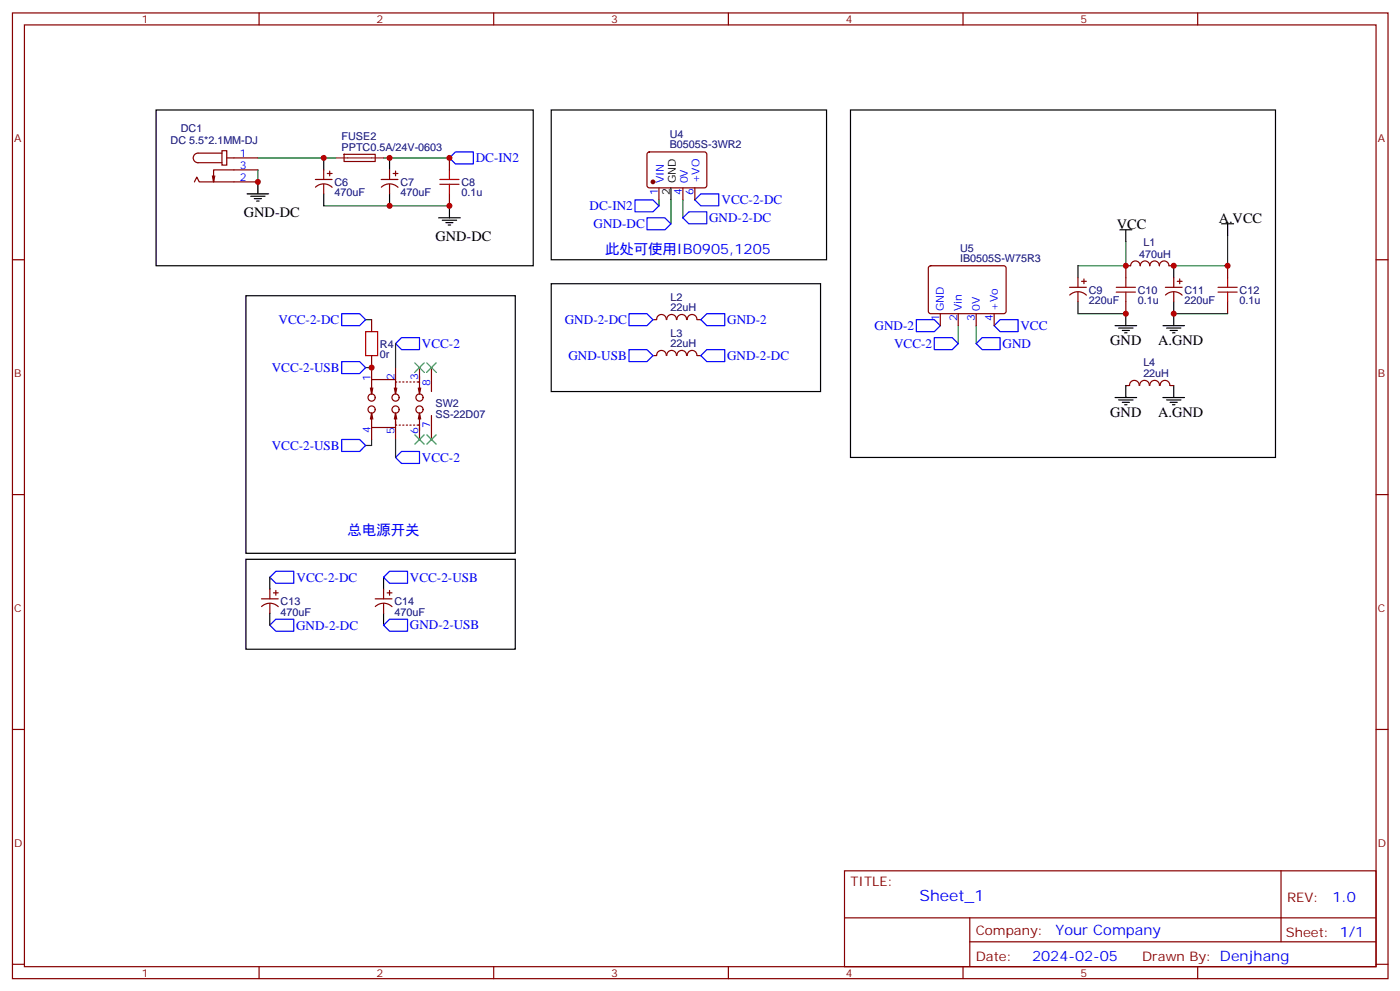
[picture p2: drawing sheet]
<svg xmlns="http://www.w3.org/2000/svg" width="413mm" height="292mm" viewBox="0 0 413 292" stroke-linecap="round" stroke-linejoin="round" font-family="sans-serif">
<g fill="none" stroke="#870000" stroke-width=".35">
<path d="M3.7 3.8h405.3v284.3h-405.3zM7.2 7.3h398.3v277.3h-398.3zM76.3 3.8v3.5M145.5 3.8v3.5M214.6 3.8v3.5M283.8 3.8v3.5M352.9 3.8v3.5M57.3 53.6l.7-1.5 .7 1.5h17.3M63.3 51.8l-.4 1.8M65.4 44.4h1.4v4.2h-1.4zM65.4 45.1h-7.1a1.41 1.41 0 0 0-1.4 1.4 1.41 1.41 0 0 0 1.4 1.4h7.1M66.8 46.5h9.2"/>
<path d="M76 50h-13.1v3.6l-.3-1.8M92.9 52.8h5M93 55.1a3.5 3.5 0 0 1 4.9 0M95.4 50v2.8M95.4 54.3v2.8M96.4 51.1h1.5M97.2 50.4v1.4M101.4 45.4h9.1l.1 2.1-9.2 .1zM112.3 52.8h5M112.4 55.1a3.5 3.5 0 0 1 4.9 0M114.8 50v2.8M114.8 54.3v2.8"/>
<path d="M115.9 51.1h1.4M116.6 50.4v1.4M132.4 46.5v3.5M132.4 57.1v3.5M190.9 44.9l.4-.2 16.5 .1 .5 .6-.1 9.5-.6 .4-16.5-.1-.5-.6v-9.2zM194.2 55.3v3.5M201.2 55.3v3.5M204.8 55.3v3.5M3.7 76.5h3.5M273.8 78.5l.4-.3 21.8 .1 .5 .7-.1 12.9-.6 .5-21.8-.1-.5-.6v-12.7zM345.9 78.2l-1.4 .1a1.41 1.41 0 0 0-1.5-1.5 1.41 1.41 0 0 0-1.4 1.5 1.41 1.41 0 0 0-1.4-1.5 1.41 1.41 0 0 0-1.4 1.5 1.41 1.41 0 0 0-1.4-1.5 1.41 1.41 0 0 0-1.4 1.5 1.41 1.41 0 0 0-1.4-1.5 1.41 1.41 0 0 0-1.4 1.4h-1.4v3.6M361.7 78.2v3.6"/>
<path d="M405.5 76.5h3.5M109.5 94.1v3.5M192.4 94.1h1.1M193.5 94.1a1.41 1.41 0 0 1 1.4-1.5 1.41 1.41 0 0 1 1.4 1.5M196.5 94.1a1.41 1.41 0 0 1 1.4-1.5 1.41 1.41 0 0 1 1.4 1.5M199.5 94.1a1.41 1.41 0 0 1 1.4-1.5 1.41 1.41 0 0 1 1.4 1.5M202.5 94.1a1.41 1.41 0 0 1 1.4-1.5 1.41 1.41 0 0 1 1.4 1.5M205.5 94.1h1M277.1 92.4v3.5M282.4 92.4v3.5M287.7 92.4v3.5M292.9 92.4v3.5"/>
<path d="M315.2 84.6h4.9M315.2 86.9a3.5 3.5 0 0 1 4.9 0M317.6 81.8v2.8M317.6 86v2.8M318.7 82.8h1.4M319.4 82.1v1.4M331.8 88.8v3.6M343.4 84.6h4.9M343.4 86.9a3.5 3.5 0 0 1 4.9 0M345.9 81.8v2.8M345.9 86v2.8M346.9 82.8h1.4"/>
<path d="M347.6 82.1v1.4M361.7 88.8v3.6M109.1 114.2l.4 1.8M109.5 104.7v7.1M109.9 114.2l-.4 1.8M116.2 114.2l.4 1.8 .3-1.8M116.6 111.8h-7.1v4.2M116.6 108.2v5.3M116.9 112.5h-.3v2.8M117.6 112.5h.4M118.7 112.5h.3M119.7 112.5h.4"/>
<path d="M120.8 112.5h.3M121.8 112.5h.4M122.9 112.5h.7v2.8M123.3 114.2l.3 1.8 .4-1.8M123.6 108.2v4.4M127.1 108.2v7.1M192.4 104.7h1.1M193.5 104.7a1.41 1.41 0 0 1 1.4-1.5 1.41 1.41 0 0 1 1.4 1.5M196.5 104.7a1.41 1.41 0 0 1 1.4-1.5 1.41 1.41 0 0 1 1.4 1.5M199.5 104.7a1.41 1.41 0 0 1 1.4-1.5 1.41 1.41 0 0 1 1.4 1.5M202.5 104.7a1.41 1.41 0 0 1 1.4-1.5 1.41 1.41 0 0 1 1.4 1.5M205.5 104.7h1"/>
<path d="M335.7 113.5a1.41 1.41 0 0 0-1.4-1.5 1.41 1.41 0 0 0-1.4 1.5h-1.1M335.8 113.5a1.41 1.41 0 0 1 1.5-1.5 1.41 1.41 0 0 1 1.4 1.5M338.8 113.5a1.41 1.41 0 0 1 1.4-1.5 1.41 1.41 0 0 1 1.4 1.5M341.9 113.5a1.41 1.41 0 0 1 1.4-1.5 1.41 1.41 0 0 1 1.4 1.5M344.8 113.5h1.1M109.5 121.6v4.3h7.1M109.5 125.9v3.5M109.5 121.6l.4 1.8M109.5 121.6l-.4 1.8M116.2 123.4l.4-1.8 .3 1.8M116.6 122.3v2.9h.3M116.6 124.1v5.3"/>
<path d="M117.6 125.2h.4M118.7 125.2h.3M119.7 125.2h.4M120.8 125.2h.3M121.8 125.2h.4M123.3 123.4l.3-1.8 .4 1.8M123.6 122.3v2.9h-.7M123.6 125v4.4M127.1 122.3v7.1M3.7 145.6h3.5M405.5 145.6h3.5M77 176.3h5"/>
<path d="M77.1 178.6a3.5 3.5 0 0 1 4.9 0M79.5 173.5v2.8M79.5 177.7v2.9M80.6 174.6h1.4M81.3 173.8v1.5M110.6 176.3h4.9M110.6 178.6a3.5 3.5 0 0 1 4.9 0M113 173.5v2.8M113 177.7v2.9M114.1 174.6h1.4M114.8 173.8v1.5M3.7 214.8h3.5"/>
<path d="M405.5 214.8h3.5M248.8 256.4h156.7v28.2h-156.7zM377.5 256.4v20.9M248.9 270.2h156.5M285.8 277.3h119.6M285.8 270.2v14.2M3.7 283.9h3.5M76.3 284.6v3.5M145.5 284.6v3.5M214.6 284.6v3.5M283.8 284.6v3.5M352.9 284.6v3.5"/>
<path d="M405.5 283.9h3.5"/>
<circle cx="109.5" cy="117.1" r="1.06"/>
<circle cx="116.6" cy="117.1" r="1.06"/>
<circle cx="123.6" cy="117.1" r="1.06"/>
<circle cx="109.5" cy="120.6" r="1.06"/>
<circle cx="116.6" cy="120.6" r="1.06"/>
<circle cx="123.6" cy="120.6" r="1.06"/>
</g>
<g fill="none" stroke="#000" stroke-width=".35">
<path d="M46 32.4h111.1v45.8h-111.1zM162.4 32.4h81.2v44.1h-81.2zM250.6 32.4h125.2v102.3h-125.2zM72.8 57.1h6.4M73.9 57.8h4.2M74.9 58.5h2.1M75.6 59.2h.7M76 53.6v3.5M95.4 46.5v3.5M95.4 57.1v3.5M114.8 46.5v3.5M114.8 57.1v3.5"/>
<path d="M197.7 55.3v3.5M129.3 64.1h6.3M130.3 64.8h4.2M131.4 65.5h2.1M132.1 66.3h.7M132.4 60.6v3.5M317.6 78.2v3.6M330 67.7h3.5M331.8 67.7v3.5M345.9 78.2v3.6M360 65.9h3.5M361.7 65.9v3.5"/>
<path d="M72.5 87.1h79.3v75.8h-79.3zM162.4 83.5h79.4v31.8h-79.4zM317.6 88.8v3.6M328.6 95.9h6.3M329.6 96.6h4.3M330.7 97.3h2.1M331.4 98h.7M331.8 92.4v3.5M342.7 95.9h6.3M343.7 96.6h4.3M344.8 97.3h2.1M345.5 98h.7"/>
<path d="M345.9 88.8v7.1M328.6 117.1h6.3M329.6 117.8h4.3M330.7 118.5h2.1M331.4 119.2h.7M331.8 113.5v3.6M342.7 117.1h6.3M343.7 117.8h4.3M344.8 118.5h2.1M345.5 119.2h.7M345.9 113.5v3.6M72.5 164.7h79.3v26.4h-79.3z"/>
<path d="M79.5 170v3.5M113 170v3.5M79.5 180.6v3.5M113 180.6v3.5"/>
</g>
<g fill="none" stroke="#00f" stroke-width=".35">
<path d="M132.4 46.5l1.8-1.8h5.3v3.6h-5.3zM187.1 58.8h5.3l1.8 1.8-1.8 1.8h-5.3zM206.5 57.1h5.3v3.5h-5.3l-1.7-1.8zM190.6 64.1h5.3l1.8 1.8-1.8 1.8h-5.3zM201.2 64.1l1.8-1.7h5.3v3.5h-5.3zM100.7 92.4h5.3l1.7 1.7-1.7 1.8h-5.3zM118.3 99.4h5.3v3.5h-5.3l-1.7-1.7zM185.3 92.4h5.3l1.8 1.7-1.8 1.8h-5.3zM208.3 92.4h5.3v3.5h-5.3l-1.8-1.8zM270 94.1h5.3l1.8 1.8-1.8 1.7h-5.3zM275.3 99.4h5.3l1.8 1.8-1.8 1.7h-5.3zM289.4 99.4h5.3v3.5h-5.3l-1.7-1.7z"/>
<path d="M292.9 95.9l1.8-1.8h5.3v3.5h-5.3zM100.7 106.5h5.3l1.7 1.7-1.7 1.8h-5.3zM185.3 102.9h5.3l1.8 1.8-1.8 1.8h-5.3zM206.5 104.7l1.8-1.8h5.3v3.6h-5.3zM100.7 129.4h5.3l1.7 1.8-1.7 1.7h-5.3zM118.3 132.9h5.3v3.6h-5.3l-1.7-1.8zM79.5 170l1.8-1.8h5.3v3.5h-5.3zM113 170l1.8-1.8h5.3v3.5h-5.3zM79.5 184.1l1.8-1.8h5.3v3.5h-5.3zM113 184.1l1.8-1.8h5.3v3.5h-5.3z"/>
</g>
<g fill="none" stroke="#008700" stroke-width=".35">
<path d="M76 50v3.6M76 46.5h22.9M113 46.5h19.4M194.2 58.8v1.8M197.7 58.8v7.1M201.2 58.8v5.3M95.4 60.6h37M331.8 71.2v7h-14.2M361.7 69.4v8.8h-15.8M107.7 94.1h1.8M282.4 95.9v5.3M287.7 95.9v5.3"/>
<path d="M317.6 92.4h14.2M345.9 92.4h15.8M107.7 108.2h1.8M116.6 101.2v7M109.5 129.4v1.8h-1.8M116.6 129.4v5.3"/>
</g>
<g fill="none" stroke="#a10000" stroke-width=".35">
<path d="M129.6 54.3h5.7M129.6 52.8h5.7M132.4 50v2.8M132.4 54.3v2.8M107.7 97.6h3.6v7.1h-3.6zM328.9 86h5.7M328.9 84.6h5.7M331.8 81.8v2.8M331.8 86v2.8M358.9 86h5.7M358.9 84.6h5.7M361.7 81.8v2.8"/>
<path d="M361.7 86v2.8"/>
</g>
<path d="M122.2 106.8l2.8 2.8M125 106.8l-2.8 2.8M125.7 106.8l2.9 2.8M128.6 106.8l-2.9 2.8M122.2 128l2.8 2.8M125 128l-2.8 2.8M125.7 128l2.9 2.8M128.6 128l-2.9 2.8" fill="none" stroke="#3c3" stroke-width=".35"/>
<circle cx="192.4" cy="53.6" r=".53" fill="#870000" stroke="#870000" stroke-width=".35"/>
<path d="M98.9 46.5h14.1" fill="none" stroke="#8c2424" stroke-width=".35"/>
<g fill="#c00">
<circle cx="109.5" cy="108.2" r=".88"/>
<circle cx="331.8" cy="78.2" r=".88"/>
<circle cx="331.8" cy="92.4" r=".88"/>
<circle cx="345.9" cy="78.2" r=".88"/>
<circle cx="361.7" cy="78.2" r=".88"/>
<circle cx="345.9" cy="92.4" r=".88"/>
<circle cx="114.8" cy="60.6" r=".88"/>
<circle cx="132.4" cy="60.6" r=".88"/>
<circle cx="95.4" cy="46.5" r=".88"/>
<circle cx="76" cy="53.6" r=".88"/>
<circle cx="132.4" cy="46.5" r=".88"/>
<circle cx="114.8" cy="46.5" r=".88"/>
</g>
<text font-size="4.6" fill="#00f" x="270.9" y="265.4">Sheet_1</text>
<g font-size="4.2">
<text x="71.9" y="63.8">GND-DC</text>
<text x="359.1" y="65.5">A.VCC</text>
<text x="128.3" y="70.9">GND-DC</text>
<text x="329.1" y="67.3">VCC</text>
<text x="327.2" y="101.5">GND</text>
<text x="341.3" y="101.5">A.GND</text>
<text x="327.2" y="122.7">GND</text>
<text x="341.3" y="122.7">A.GND</text>
</g>
<g font-size="4.2" fill="#00f">
<text x="178.3" y="74.7">此处可使用IB0905,1205</text>
<text x="102.4" y="157.6">总电源开关</text>
<text x="392.6" y="265.7">1.0</text>
<text x="311" y="275.2">Your Company</text>
<text x="304.1" y="283">2024-02-05</text>
</g>
<g font-size="3.9" fill="#00f">
<text x="140.2" y="47.8">DC-IN2</text>
<text x="173.8" y="61.9">DC-IN2</text>
<text x="209" y="65.4">GND-2-DC</text>
<text x="212.6" y="60.1">VCC-2-DC</text>
<text x="174.9" y="67.2">GND-DC</text>
<text x="82.1" y="95.4">VCC-2-DC</text>
<text x="166.4" y="95.4">GND-2-DC</text>
<text x="214.3" y="95.4">GND-2</text>
<text x="257.7" y="97.2">GND-2</text>
<text x="300.7" y="97.1">VCC</text>
<text x="124.3" y="102.4">VCC-2</text>
<text x="167.5" y="106">GND-USB</text>
<text x="214.2" y="106">GND-2-DC</text>
<text x="263.5" y="102.4">VCC-2</text>
<text x="295.4" y="102.4">GND</text>
<text x="80.1" y="109.5">VCC-2-USB</text>
<text x="80.1" y="132.4">VCC-2-USB</text>
<text x="124.3" y="135.9">VCC-2</text>
<text x="87.4" y="171.2">VCC-2-DC</text>
<text x="120.8" y="171.2">VCC-2-USB</text>
<text x="87.2" y="185.3">GND-2-DC</text>
<text x="120.8" y="185.3">GND-2-USB</text>
</g>
<g font-size="3.9" fill="#800">
<text x="250.6" y="261">TITLE:</text>
<text x="379.2" y="265.7">REV:</text>
<text x="287.5" y="275.2">Company:</text>
<text x="378.9" y="275.8">Sheet: 1/1</text>
<text x="287.5" y="282.9">Date:</text>
<text x="336.6" y="282.9">Drawn By: Denjhang</text>
</g>
<g font-size="3.2" fill="#800">
<text x="41.8" y="6.8">1</text>
<text x="110.9" y="6.8">2</text>
<text x="180.1" y="6.8">3</text>
<text x="249.2" y="6.8">4</text>
<text x="318.3" y="6.8">5</text>
<text x="4.2" y="41.9">A</text>
<text x="406" y="41.9">A</text>
<text x="4.2" y="111.1">B</text>
<text x="406" y="111.1">B</text>
<text x="4.2" y="180.2">C</text>
<text x="406" y="180.2">C</text>
<text x="4.2" y="249.3">D</text>
<text x="406" y="249.3">D</text>
<text x="41.8" y="287.6">1</text>
<text x="110.9" y="287.6">2</text>
<text x="180.1" y="287.6">3</text>
<text x="249.2" y="287.6">4</text>
<text x="318.3" y="287.6">5</text>
</g>
<g font-size="3.2" fill="#000080">
<text x="53.3" y="38.8">DC1</text>
<text x="100.7" y="41.2">FUSE2</text>
<text x="197.4" y="40.5">U4</text>
<text x="50.3" y="42.4">DC 5.5*2.1MM-DJ</text>
<text x="100.7" y="44.4">PPTC0.5A/24V-0603</text>
<text x="197.4" y="43.7">B0505S-3WR2</text>
<text x="98.6" y="57.9">470uF</text>
<text x="98.6" y="54.7">C6</text>
<text x="118" y="57.9">470uF</text>
<text x="118" y="54.7">C7</text>
<text x="136" y="57.9">0.1u</text>
<text x="136" y="54.7">C8</text>
<text x="282.9" y="77.2">IB0505S-W75R3</text>
<text x="282.9" y="74.1">U5</text>
<text x="335.7" y="75.9">470uH</text>
<text x="337" y="72.6">L1</text>
<text x="197.6" y="88.5">L2</text>
<text x="320.8" y="89.6">220uF</text>
<text x="320.8" y="86.4">C9</text>
<text x="335.3" y="89.6">0.1u</text>
<text x="335.3" y="86.4">C10</text>
<text x="349" y="89.6">220uF</text>
<text x="349" y="86.4">C11</text>
<text x="365.3" y="89.6">0.1u</text>
<text x="365.3" y="86.4">C12</text>
<text x="197.6" y="91.5">22uH</text>
<text x="197.6" y="99.1">L3</text>
<text x="112" y="105.5">0r</text>
<text x="112" y="102.3">R4</text>
<text x="197.6" y="102.1">22uH</text>
<text x="336.9" y="107.9">L4</text>
<text x="336.9" y="110.9">22uH</text>
<text x="128.4" y="120">SW2</text>
<text x="128.4" y="123.1">SS-22D07</text>
<text x="82.7" y="178.2">C13</text>
<text x="116.2" y="178.2">C14</text>
<text x="82.7" y="181.3">470uF</text>
<text x="116.2" y="181.3">470uF</text>
</g>
<g font-size="3.2" fill="#00f">
<text x="70.7" y="46.1">1</text>
<text x="70.7" y="53.2">2</text>
<text x="70.7" y="49.7">3</text>
<text x="193.8" y="57.5" transform="rotate(-90 193.8 57.5)">1</text>
<text x="195.6" y="54" transform="rotate(-90 195.6 54)">VIN</text>
<text x="200.9" y="57.5" transform="rotate(-90 200.9 57.5)">4</text>
<text x="202.6" y="54" transform="rotate(-90 202.6 54)">0V</text>
<text x="204.4" y="57.5" transform="rotate(-90 204.4 57.5)">6</text>
<text x="206.2" y="54" transform="rotate(-90 206.2 54)">+VO</text>
<text x="276.7" y="94.4" transform="rotate(-90 276.7 94.4)">1</text>
<text x="278.1" y="91.7" transform="rotate(-90 278.1 91.7)">GND</text>
<text x="282" y="94.4" transform="rotate(-90 282 94.4)">2</text>
<text x="283.4" y="91.7" transform="rotate(-90 283.4 91.7)">Vin</text>
<text x="287.3" y="94.4" transform="rotate(-90 287.3 94.4)">3</text>
<text x="288.7" y="91.7" transform="rotate(-90 288.7 91.7)">0V</text>
<text x="292.6" y="94.4" transform="rotate(-90 292.6 94.4)">4</text>
<text x="294" y="91.7" transform="rotate(-90 294 91.7)">+Vo</text>
<text x="109.1" y="112.1" transform="rotate(-90 109.1 112.1)">1</text>
<text x="116.2" y="111.8" transform="rotate(-90 116.2 111.8)">2</text>
<text x="123.3" y="111.8" transform="rotate(-90 123.3 111.8)">3</text>
<text x="126.8" y="113.5" transform="rotate(-90 126.8 113.5)">8</text>
<text x="109.1" y="127.5" transform="rotate(-90 109.1 127.5)">4</text>
<text x="116.2" y="127.9" transform="rotate(-90 116.2 127.9)">5</text>
<text x="123.3" y="127.9" transform="rotate(-90 123.3 127.9)">6</text>
<text x="126.8" y="126.1" transform="rotate(-90 126.8 126.1)">7</text>
</g>
<g font-size="3.2">
<text x="197.3" y="57.5" transform="rotate(-90 197.3 57.5)">2</text>
<text x="199.1" y="54" transform="rotate(-90 199.1 54)">GND</text>
</g>
</svg>
